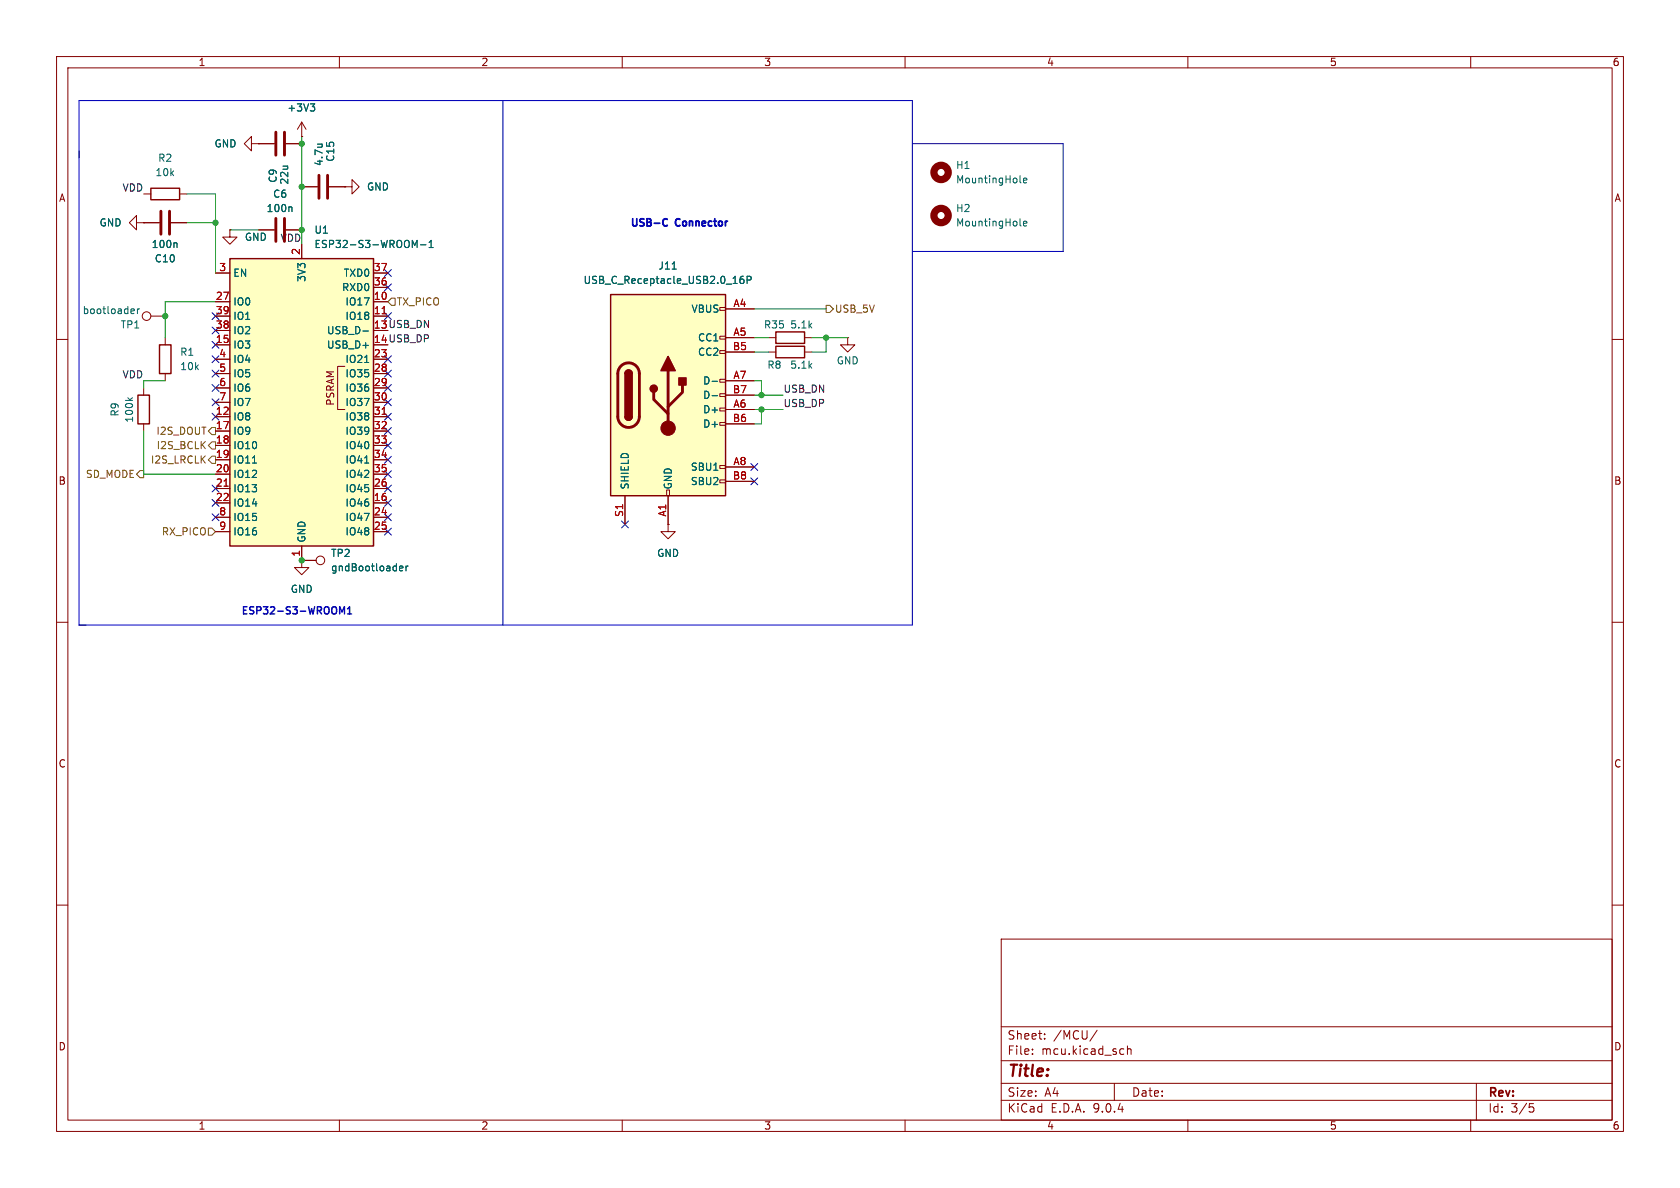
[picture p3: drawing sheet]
<svg xmlns="http://www.w3.org/2000/svg" width="297mm" height="210mm" viewBox="0 0 297 210" stroke-linecap="round" stroke-linejoin="round" font-family="sans-serif">
<g fill="none" stroke="#840000" stroke-width=".18">
<path d="M10 10h277v190h-277zM12 12h273v186h-273zM60 10v2M110 10v2M160 10v2M210 10v2M260 10v2M24.1 39.4v-1.3l-1.2 1.3 1.2 1.2v-1.2h1.3M25.4 39.4h.1M25.4 39.4h2.8M25.4 34.3h1.3M30.2 39.4h2.8"/>
<path d="M31.7 34.3h1.3M44.4 25.4v-1.3l-1.2 1.3 1.2 1.3v-1.3h1.3M45.7 25.4h.1M45.7 25.4h2.8M50.5 25.4h2.8M53.3 24.1h.1M53.3 21.6l-.7 1.3M53.3 21.6l.8 1.3M53.3 21.6v2.5M53.3 33h2.8M58.2 33h2.8M61 33h1.2v-1.2l1.3 1.2-1.3 1.3v-1.3"/>
<path d="M61 33h.1M26.7 55.9h2.5M29.2 59.7v1.3M40.6 40.6v1.3h1.3l-1.3 1.3-1.2-1.3h1.2M40.6 40.6h.1M45.7 40.6h2.8M50.5 40.6h2.8M10 60h2M25.4 68.6v1.3M25.4 74.9v1.3M29.2 66v1.3M285 60h2"/>
<path d="M53.3 99.1v1.2h1.3l-1.3 1.3-1.2-1.3h1.2M53.3 99.1h.1M53.3 99.1h2.6M118.1 92.7v1.3h1.3l-1.3 1.3-1.3-1.3h1.3M118.1 92.7h.1M10 110h2M285 110h2M10 160h2M177 166h108v32h-108zM285 160h2M60 198v2M110 198v2"/>
<path d="M160 198v2M177 194.5h108M177 191.5h108M177 187.5h108M177 181.5h108M182.5 186.3v.1M182.5 185.5v.1M184.7 183.6v.1M184.7 182.8v.1M194 182.1l-1.3 2M197 191.5v3M198.2 185.4l.5 .1"/>
<path d="M198.7 186.3l-.5 .1M199.3 185.5l.2-.1 .4 .1 .1 .9M199.3 184.9v1.5M210 198v2M260 198v2M261 191.5v6.5M270.4 195.1h.7M270.5 195.7h.4l.3 .3-.2 .5-.5 .1"/>
<circle cx="25.9" cy="55.9" r=".76"/>
<circle cx="56.6" cy="99.1" r=".76"/>
</g>
<g fill="none" stroke="#006464" stroke-width=".18">
<path d="M54.9 18.4h.7l-.4 .4M55.4 18.8l.2 .3v.3l-.2 .2M51.4 36.6l.2 .1v.7M56.1 25.5h.9M56.8 25.5h.1M23.3 54.6l.4 .1 .1 .2-.7 .1M23.7 55.4h-.4M24.3 54.6v.8M24.7 54.6l-.4 .2M31.1 42.9l.2 .2v.7M22.6 70.3l.5 .5M23.4 70.3l-.4 .4"/>
<path d="M70.6 100.5l.6-.1v-.3h-.4l-.2 .1 .1 .6h.5M71.8 100.1v.8M72.1 100.1l-.3 .2"/>
</g>
<path d="M26.7 33.3h5v2h-5zM24.4 69.9h2v5h-2zM28.2 61h2v5h-2z" fill="none" stroke="#840000" stroke-width=".25"/>
<path d="M28.4 37.3v4.1M30 37.3v4.1M48.8 23.4v4M48.8 38.6v4.1M50.3 23.4v4M50.3 38.6v4.1M56.4 31v4.1M57.9 31v4.1" fill="none" stroke="#840000" stroke-width=".51"/>
<path d="M107.9 52.1h20.4v35.5h-20.4z" fill="#ffffc2"/>
<g fill="none" stroke="#840000" stroke-width=".18">
<path d="M127.3 54.4h1v.5h-1zM127.3 59.4h1v.5h-1zM128.3 54.6h5M128.3 59.7h5M135.9 59.7h1.3M142.2 59.7h1.3M149.9 59.7v1.3h1.2l-1.2 1.2-1.3-1.2h1.3M149.9 59.7h.1M127.3 62h1v.5h-1zM127.3 67.1h1v.5h-1zM127.3 69.6h1v.5h-1zM127.3 72.1h1v.5h-1z"/>
<path d="M127.3 74.7h1v.5h-1zM128.3 62.2h5M128.3 67.3h5M128.3 69.9h5M128.3 72.4h5M128.3 74.9h5M110.5 87.6v5.1M117.9 86.6h.5v1h-.5zM118.1 87.6v5.1M127.3 82.3h1v.5h-1zM127.3 84.8h1v.5h-1zM128.3 82.6h5"/>
<path d="M128.3 85.1h5"/>
</g>
<path d="M107.9 52.1h20.4v35.5h-20.4zM137.2 58.7h5v2h-5zM110.5 66a.64 .64 0 0 1 .6-.6 .64 .64 0 0 1 .7 .6M110.5 73.7a.64 .64 0 0 0 .6 .6 .64 .64 0 0 0 .7-.6" fill="none" stroke="#840000" stroke-width=".25"/>
<path d="M109.8 64.7a1.9 1.9 0 0 1 2-.4 1.9 1.9 0 0 1 1.2 1.7v7.7a1.91 1.91 0 0 1-1.9 1.9 1.91 1.91 0 0 1-1.9-1.9v-7.8l.2-.6zM115.6 69.3v1.3l2.5 2.6M118.1 65.5v10.2M120.6 68.1v1.2l-2.5 2.6" fill="none" stroke="#840000" stroke-width=".51"/>
<g fill="#840000" stroke="#840000" stroke-width=".25">
<path d="M110.5 66h1.3v7.7h-1.3z"/>
<path d="M110.7 65.6a.64 .64 0 0 1 .7-.1 .64 .64 0 0 1 .4 .5h-1.3z"/>
<path d="M110.5 73.7h1.3a.64 .64 0 0 1-.7 .6 .64 .64 0 0 1-.6-.6z"/>
<path d="M118.1 63l1.3 2.5h-2.6z"/>
<path d="M120 66.8h1.3v1.3h-1.3z"/>
<circle cx="115.6" cy="68.7" r=".63"/>
</g>
<circle cx="118.1" cy="75.7" r="1.27" fill="#840000" stroke="#840000" stroke-width=".18"/>
<path d="M118.8 47.6h.8M131.4 48.8l-.3 .1a.86 .86 0 0 0 0 1.2l.4-.1v-.4l-.2-.3h-.2l-.3 .3M132.1 49.5l.6-.1 .1-.1-.1-.3-.6-.2v1.3M125.9 67.4h1M125.9 69.9h1" fill="none" stroke="#006464" stroke-width=".18"/>
<path d="M40.6 45.7h25.4v50.8h-25.4z" fill="#ffffc2"/>
<path d="M40.6 45.7h25.4v50.8h-25.4zM137.2 61.2h5v2h-5z" fill="none" stroke="#840000" stroke-width=".25"/>
<g fill="none" stroke="#840000" stroke-width=".18">
<path d="M25.4 39.4h.1M25.4 39.4h2.8M30.2 39.4h2.8M45.7 25.4h.1M45.7 25.4h2.8M50.5 25.4h2.8M53.3 24.1h.1M53.3 33h2.8M58.2 33h2.8M61 33h.1M38.1 48.3h2.5M38.1 53.3h2.5"/>
<path d="M38.1 55.9h2.5M38.1 58.4h2.5M40.6 40.6h.1M45.7 40.6h2.8M50.5 40.6h2.8M53.3 43.2v2.5M66 48.3h2.6M66 53.3h2.6M66 55.9h2.6M66 50.8h2.6M128.3 54.6h5M128.3 59.7h5"/>
<path d="M38.1 61h2.5M38.1 63.5h2.5M38.1 66h2.5M38.1 68.6h2.5M38.1 71.1h2.5M38.1 73.7h2.5M38.1 76.2h2.5M38.1 78.7h2.5M61 64.8h-1.3v7.6h1.3M66 63.5h2.6M66 66h2.6M66 68.6h2.6"/>
<path d="M66 71.1h2.6M66 73.7h2.6M66 76.2h2.6M66 78.7h2.6M128.3 62.2h5M128.3 67.3h5M128.3 69.9h5M128.3 72.4h5M128.3 74.9h5M135.9 62.2h1.3M142.2 62.2h1.3M38.1 81.3h2.5"/>
<path d="M38.1 83.8h2.5M38.1 86.4h2.5M38.1 88.9h2.5M38.1 91.4h2.5M38.1 94h2.5M53.3 99.1h.1M53.3 96.5v2.6M53.3 99.1h2.6M66 81.3h2.6M66 83.8h2.6M66 86.4h2.6M66 88.9h2.6"/>
<path d="M66 91.4h2.6M66 94h2.6M110.5 87.6v5.1M118.1 92.7h.1M118.1 87.6v5.1M128.3 82.6h5M128.3 85.1h5"/>
</g>
<g fill="none" stroke="#006464" stroke-width=".18">
<path d="M54.9 18.4h.7l-.4 .4M55.4 18.8l.2 .3v.3l-.2 .2M51.4 36.6l.2 .1v.7M56.1 25.5h.9M56.8 25.5h.1M180.3 32.1l.2 .2M180.3 39.8l.2 .1M180.9 31.9l.6-.1v-.3h-.4l-.2 .2 .1 .6h.5M180.9 39.5l.6-.1v-.2l-.4-.1-.2 .2 .1 .6h.5M31.1 42.9l.2 .2v.7M64.2 58.5h.9M73.3 43.4l.4-.9v1.3"/>
<path d="M74.3 43.3h1M75.9 43.8h.7M75.9 42.9l.3-.4v1.3M118.8 47.6h.8M131.4 48.8l-.3 .1a.86 .86 0 0 0 0 1.2l.4-.1v-.4l-.2-.3h-.2l-.3 .3M132.1 49.5l.6-.1 .1-.1-.1-.3-.6-.2v1.3M64.5 64.1h.7M125.9 67.4h1M125.9 69.9h1M44.6 81.9h.8M64.5 81.9h.7M70.6 100.5l.6-.1v-.3h-.4l-.2 .1 .1 .6h.5"/>
<path d="M71.8 100.1v.8M72.1 100.1l-.3 .2"/>
</g>
<path d="M67.6 55.5h.7M67.6 73.2h.7M39.6 85.9h.7" fill="none" stroke="#a90000" stroke-width=".18"/>
<g fill="none" stroke="#840000" stroke-width="1.3">
<circle cx="166.4" cy="30.5" r="1.27"/>
<circle cx="166.4" cy="38.1" r="1.27"/>
</g>
<path d="M68.6 53.3l.6-.6h.6v1.3h-.6zM146 54h.7l.6 .6-.6 .6h-.7zM37.5 78.1h.6v1.3h-.6l-.7-.7zM37.5 75.6h.6v1.2h-.6l-.7-.6zM24.8 83.2h.6v1.3h-.6l-.7-.7zM36.8 93.3h.7l.6 .7-.6 .6h-.7zM37.5 80.6h.6v1.3h-.6l-.7-.6z" fill="none" stroke="#725600" stroke-width=".18"/>
<path d="M14 17.8h147.3v92.7h-147.3zM88.9 17.8v92.7M161.3 25.4h26.7v19.1h-26.7" fill="none" stroke="#0000c2" stroke-width=".18"/>
<g fill="none" stroke="#009600" stroke-width=".18">
<path d="M33 34.3h5.1v14M33 39.4h5.1M53.3 24.1v19.1M38.1 53.3h-8.9v6.4M40.6 40.6h5.1M133.3 59.7h2.6M133.3 54.6h12.7M143.5 59.7h6.4M146 59.7v2.5h-2.5M25.4 76.2v7.6h12.7M29.2 67.3h-3.8v1.3M133.3 67.3h1.3v2.6"/>
<path d="M133.3 69.9h5.1M133.3 62.2h2.6M133.3 72.4h5.1M134.6 72.4v2.5h-1.3"/>
</g>
<g fill="none" stroke="#000084" stroke-width=".18">
<path d="M37.5 55.3l1.2 1.2M37.5 57.8l1.2 1.2M38.7 55.3l-1.2 1.2M38.7 57.8l-1.2 1.2M68 47.7l1.2 1.2M68 55.3l1.2 1.2M68 50.2l1.2 1.2M69.2 55.3l-1.2 1.2M69.2 47.7l-1.2 1.2M69.2 50.2l-1.2 1.2M37.5 62.9l1.2 1.2M37.5 65.4l1.2 1.2"/>
<path d="M37.5 70.5l1.2 1.2M37.5 73.1l1.2 1.2M37.5 60.4l1.2 1.2M37.5 68l1.2 1.2M38.7 62.9l-1.2 1.2M38.7 65.4l-1.2 1.2M38.7 70.5l-1.2 1.2M38.7 73.1l-1.2 1.2M38.7 60.4l-1.2 1.2M38.7 68l-1.2 1.2M68 73.1l1.2 1.2M68 75.6l1.2 1.2"/>
<path d="M68 65.4l1.2 1.2M68 70.5l1.2 1.2M68 68l1.2 1.2M68 78.1l1.2 1.2M68 62.9l1.2 1.2M69.2 73.1l-1.2 1.2M69.2 75.6l-1.2 1.2M69.2 65.4l-1.2 1.2M69.2 70.5l-1.2 1.2M69.2 68l-1.2 1.2M69.2 78.1l-1.2 1.2M69.2 62.9l-1.2 1.2"/>
<path d="M37.5 85.8l1.2 1.2M37.5 90.8l1.2 1.2M37.5 88.3l1.2 1.2M38.7 85.8l-1.2 1.2M38.7 90.8l-1.2 1.2M38.7 88.3l-1.2 1.2M68 83.2l1.2 1.2M68 88.3l1.2 1.2M68 80.7l1.2 1.2M68 90.8l1.2 1.2M68 85.8l1.2 1.2M68 93.4l1.2 1.2"/>
<path d="M69.2 83.2l-1.2 1.2M69.2 88.3l-1.2 1.2M69.2 80.7l-1.2 1.2M69.2 90.8l-1.2 1.2M69.2 85.8l-1.2 1.2M69.2 93.4l-1.2 1.2M109.9 92.1l1.2 1.2M111.1 92.1l-1.2 1.2M132.7 81.9l1.3 1.3M132.7 84.5l1.3 1.2M134 81.9l-1.3 1.3M134 84.5l-1.3 1.2"/>
</g>
<path d="M117.3 39.8l.3 .1 .4-.1M118 38.8l-.4-.1-.3 .2" fill="none" stroke="#0000c2" stroke-width=".32"/>
<path d="M60 108.5v-1.2l.5 .9 .4-.9v1.2M61.4 108.5h.8M61.4 107.6l.4-.3v1.2" fill="none" stroke="#0000c2" stroke-width=".25"/>
<g fill="#009600" stroke="#009600" stroke-width=".18">
<circle cx="134.6" cy="72.4" r=".46"/>
<circle cx="134.6" cy="69.9" r=".46"/>
<circle cx="146" cy="59.7" r=".46"/>
<circle cx="53.3" cy="33" r=".46"/>
<circle cx="53.3" cy="40.6" r=".46"/>
<circle cx="29.2" cy="55.9" r=".46"/>
<circle cx="53.3" cy="25.4" r=".46"/>
<circle cx="38.1" cy="39.4" r=".46"/>
<circle cx="53.3" cy="99.1" r=".46"/>
</g>
<text font-size="2.8" fill="#840000" x="178" y="190.9">Title:</text>
<g font-size="2.1" fill="#840000">
<text x="178" y="184">Sheet:</text>
<text x="186.2" y="184">/MCU/</text>
<text x="178" y="186.7">File:</text>
<text x="184.1" y="186.7">mcu.kicad_sch</text>
<text x="178" y="196.9">KiCad</text>
<text x="178" y="194.1">Size:</text>
<text x="184.7" y="194.1">A4</text>
<text x="185.7" y="196.9">E.D.A.</text>
<text x="193.3" y="196.9">9.0.4</text>
<text x="200" y="194.1">Date:</text>
<text x="263" y="194.3">Rev:</text>
<text x="263" y="196.9">Id:</text>
<text x="267.1" y="196.9">3/5</text>
</g>
<g font-size="1.8" fill="#840000">
<text x="35" y="11.9">1</text>
<text x="85" y="11.9">2</text>
<text x="135" y="11.9">3</text>
<text x="185" y="11.9">4</text>
<text x="235" y="11.9">5</text>
<text x="285" y="11.9">6</text>
<text x="10.3" y="35.9">A</text>
<text x="285.3" y="35.9">A</text>
<text x="66" y="58.2">13 USB_DN</text>
<text x="66" y="60.7">14 USB_DP</text>
<text x="59.3" y="71.8" transform="rotate(-90 59.3 71.8)">PSRAM</text>
<text x="10.3" y="85.9">B</text>
<text x="285.3" y="85.9">B</text>
<text x="10.3" y="135.9">C</text>
<text x="285.3" y="135.9">C</text>
<text x="10.3" y="185.9">D</text>
<text x="285.3" y="185.9">D</text>
<text x="35" y="199.9">1</text>
<text x="85" y="199.9">2</text>
<text x="135" y="199.9">3</text>
<text x="185" y="199.9">4</text>
<text x="235" y="199.9">5</text>
<text x="285" y="199.9">6</text>
</g>
<g font-size="1.8" fill="#006464">
<text x="50.7" y="19.9">+3V3</text>
<text x="27.9" y="28.8">R2</text>
<text x="37.8" y="26.3">GND</text>
<text x="57.3" y="29.5" transform="rotate(-90 57.3 29.5)">4.7u</text>
<text x="59.3" y="28.7" transform="rotate(-90 59.3 28.7)">C15</text>
<text x="27.4" y="31.3">10k</text>
<text x="48.2" y="35.2">C6</text>
<text x="49.1" y="32.4" transform="rotate(-90 49.1 32.4)">C9</text>
<text x="51.2" y="32.7" transform="rotate(-90 51.2 32.7)">22u</text>
<text x="64.8" y="33.9">GND</text>
<text x="168.9" y="30.1">H1</text>
<text x="168.9" y="32.6">MountingHole</text>
<text x="17.5" y="40.2">GND</text>
<text x="47" y="37.7">100n</text>
<text x="55.5" y="41.5">U1</text>
<text x="168.9" y="37.7">H2</text>
<text x="168.9" y="40.2">MountingHole</text>
<text x="26.7" y="44">100n</text>
<text x="27.3" y="46.6">C10</text>
<text x="43.2" y="42.8">GND</text>
<text x="55.5" y="44">ESP32-S3-WROOM-1</text>
<text x="116.3" y="47.9">J11</text>
<text x="41.1" y="49.1">EN</text>
<text x="54.2" y="49.9" transform="rotate(-90 54.2 49.9)">3V3</text>
<text x="60.4" y="51.7">RXD0</text>
<text x="60.7" y="49.1">TXD0</text>
<text x="103.1" y="50.4">USB_C_Receptacle_USB2.0_16P</text>
<text x="14.5" y="55.7">bootloader</text>
<text x="21.2" y="58.3">TP1</text>
<text x="41.1" y="54.2">IO0</text>
<text x="41.1" y="56.7">IO1</text>
<text x="41.1" y="59.3">IO2</text>
<text x="57.7" y="59.3">USB_D-</text>
<text x="61" y="54.2">IO17</text>
<text x="61" y="56.7">IO18</text>
<text x="122.2" y="55.5">VBUS</text>
<text x="135" y="58.3">R35</text>
<text x="139.6" y="58.3">5.1k</text>
<text x="31.8" y="63.1">R1</text>
<text x="31.8" y="65.6">10k</text>
<text x="41.1" y="61.8">IO3</text>
<text x="41.1" y="64.4">IO4</text>
<text x="57.7" y="61.8">USB_D+</text>
<text x="61" y="64.4">IO21</text>
<text x="123.3" y="60.6">CC1</text>
<text x="123.3" y="63.1">CC2</text>
<text x="135.6" y="65.4">R8</text>
<text x="139.6" y="65.4">5.1k</text>
<text x="147.8" y="64.6">GND</text>
<text x="41.1" y="66.9">IO5</text>
<text x="41.1" y="69.4">IO6</text>
<text x="41.1" y="72">IO7</text>
<text x="61" y="66.9">IO35</text>
<text x="61" y="69.4">IO36</text>
<text x="61" y="72">IO37</text>
<text x="124.2" y="68.2">D-</text>
<text x="124.2" y="70.7">D-</text>
<text x="21.2" y="73.7" transform="rotate(-90 21.2 73.7)">R9</text>
<text x="23.7" y="74.8" transform="rotate(-90 23.7 74.8)">100k</text>
<text x="41.1" y="74.5">IO8</text>
<text x="41.1" y="77.1">IO9</text>
<text x="61" y="74.5">IO38</text>
<text x="61" y="77.1">IO39</text>
<text x="124.2" y="73.3">D+</text>
<text x="124.2" y="75.8">D+</text>
<text x="41.1" y="79.6">IO10</text>
<text x="41.1" y="82.1">IO11</text>
<text x="61" y="79.6">IO40</text>
<text x="61" y="82.1">IO41</text>
<text x="122" y="83.4">SBU1</text>
<text x="41.1" y="84.7">IO12</text>
<text x="41.1" y="87.2">IO13</text>
<text x="41.1" y="89.8">IO14</text>
<text x="61" y="84.7">IO42</text>
<text x="61" y="87.2">IO45</text>
<text x="61" y="89.8">IO46</text>
<text x="111.4" y="86.6" transform="rotate(-90 111.4 86.6)">SHIELD</text>
<text x="119" y="86.6" transform="rotate(-90 119 86.6)">GND</text>
<text x="122" y="86">SBU2</text>
<text x="41.1" y="92.3">IO15</text>
<text x="41.1" y="94.8">IO16</text>
<text x="61" y="92.3">IO47</text>
<text x="61" y="94.8">IO48</text>
<text x="54.2" y="96" transform="rotate(-90 54.2 96)">GND</text>
<text x="58.4" y="98.7">TP2</text>
<text x="58.4" y="101.2">gndBootloader</text>
<text x="116.1" y="98.7">GND</text>
<text x="51.3" y="105">GND</text>
</g>
<g font-size="1.8" fill="#0f0f0f">
<text x="21.6" y="33.9">VDD</text>
<text x="49.5" y="42.8">VDD</text>
<text x="21.6" y="67">VDD</text>
<text x="138.4" y="69.5">USB_DN</text>
<text x="138.4" y="72">USB_DP</text>
</g>
<g font-size="1.8" fill="#0000c2">
<text x="111.2" y="40.5">USB-C</text>
<text x="119.5" y="40.5">Connector</text>
<text x="42.5" y="109">ESP32-S3-WROOM1</text>
</g>
<g font-size="1.8" fill="#a90000">
<text x="53.1" y="45.2" transform="rotate(-90 53.1 45.2)">2</text>
<text x="38.1" y="53.1">27</text>
<text x="38.7" y="48">3</text>
<text x="66" y="48">37</text>
<text x="66" y="50.5">36</text>
<text x="66" y="53.1">10</text>
<text x="38.1" y="55.6">39</text>
<text x="38.1" y="58.2">38</text>
<text x="66" y="55.6">11</text>
<text x="66" y="58.2">13</text>
<text x="129.6" y="54.4">A4</text>
<text x="129.6" y="59.4">A5</text>
<text x="38.1" y="60.7">15</text>
<text x="38.7" y="63.2">4</text>
<text x="38.7" y="65.8">5</text>
<text x="66" y="63.2">23</text>
<text x="66" y="65.8">28</text>
<text x="66" y="60.7">14</text>
<text x="129.5" y="62">B5</text>
<text x="38.7" y="68.3">6</text>
<text x="38.7" y="70.9">7</text>
<text x="66" y="68.3">29</text>
<text x="66" y="70.9">30</text>
<text x="129.5" y="69.6">B7</text>
<text x="129.6" y="67.1">A7</text>
<text x="38.1" y="73.4">12</text>
<text x="38.1" y="75.9">17</text>
<text x="66" y="73.4">31</text>
<text x="66" y="75.9">32</text>
<text x="129.5" y="74.7">B6</text>
<text x="129.6" y="72.1">A6</text>
<text x="38.1" y="78.5">18</text>
<text x="38.1" y="81">19</text>
<text x="38.1" y="83.6">20</text>
<text x="66" y="78.5">33</text>
<text x="66" y="81">34</text>
<text x="66" y="83.6">35</text>
<text x="129.6" y="82.3">A8</text>
<text x="38.1" y="86.1">21</text>
<text x="38.1" y="88.6">22</text>
<text x="66" y="86.1">26</text>
<text x="66" y="88.6">16</text>
<text x="129.5" y="84.8">B8</text>
<text x="38.7" y="91.2">8</text>
<text x="38.7" y="93.7">9</text>
<text x="66" y="91.2">24</text>
<text x="66" y="93.7">25</text>
<text x="110.2" y="91.5" transform="rotate(-90 110.2 91.5)">S1</text>
<text x="117.9" y="91.4" transform="rotate(-90 117.9 91.4)">A1</text>
<text x="53.1" y="98.5" transform="rotate(-90 53.1 98.5)">1</text>
</g>
<g font-size="1.8" fill="#725600">
<text x="70" y="54.2">TX_PICO</text>
<text x="147.5" y="55.5">USB_5V</text>
<text x="27.5" y="77.1">I2S_DOUT</text>
<text x="26.6" y="82.2">I2S_LRCLK</text>
<text x="27.6" y="79.6">I2S_BCLK</text>
<text x="15.1" y="84.7">SD_MODE</text>
<text x="28.5" y="94.9">RX_PICO</text>
</g>
</svg>
